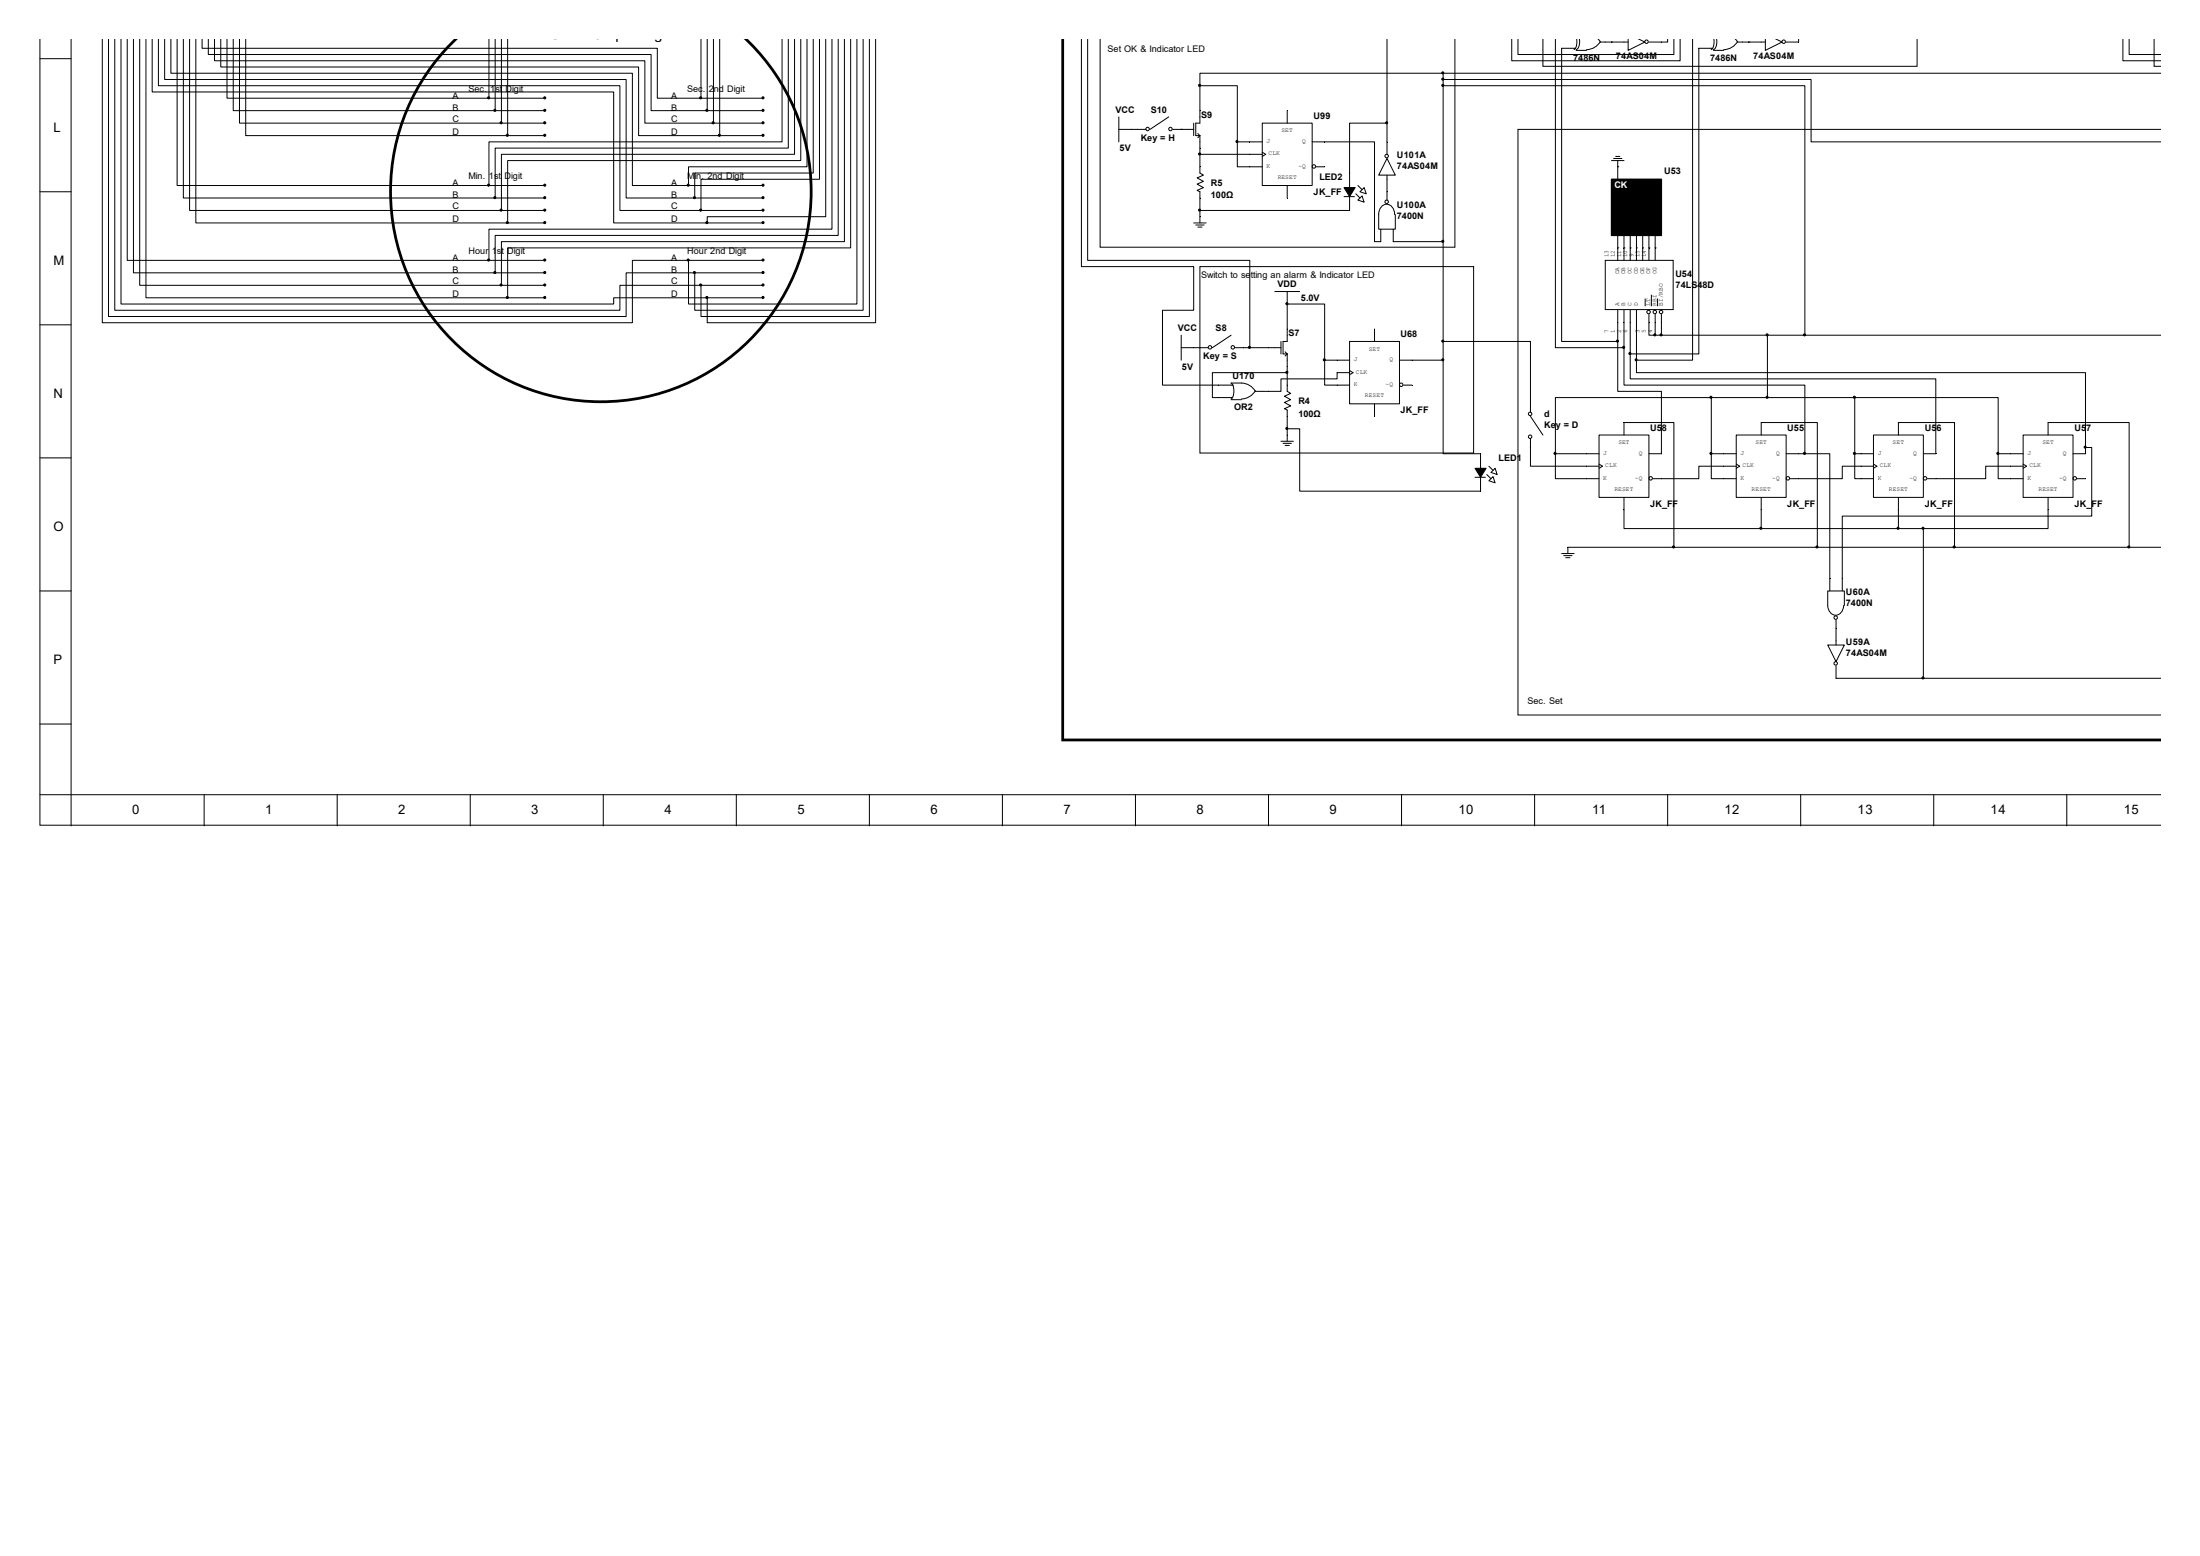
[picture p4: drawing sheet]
<svg xmlns="http://www.w3.org/2000/svg" width="420mm" height="297mm" viewBox="0 0 420 297" stroke-linecap="round" stroke-linejoin="round" font-family="sans-serif">
<g fill="none" stroke="#000" stroke-width=".19">
<path d="M7.6 7.6v149.9h404.8M7.6 11.2h6M13.6 7.6v150M19.5 7.6v54h101.2v-11.9h10.7M20.7 7.6v52.8h98.8v-8.3h13.1M21.9 7.6v51.6h96.4v-4.7h15.5M23.1 7.6v50.4h94.1v-1.2h17.8M24.3 7.6v42.1h69M25.5 7.6v44.5h69M26.7 7.6v46.9h69M27.9 7.6v49.2h69M29.1 7.6v10h88.1v25h17.8"/>
<path d="M30.2 7.6v8.8h88.1v23.8h15.5M31.4 7.6v7.6h88.1v22.6h13.1M32.6 7.6v6.4h88.1v21.4h10.7M33.8 7.6v27.8h59.5M35 7.6v30.2h59.5M36.2 7.6v32.6h59.5M37.4 7.6v35h59.5M38.6 7.6v1.6h86.9v9.5h8.3M39.8 7.6v2.8h84.5v10.7h10.7M41 7.6v4h82.1v11.9h13.1M42.1 7.6v5.2h79.8v13.1h15.5M43.3 7.6v11.1h60.8"/>
<path d="M44.5 7.6v13.5h59.6M45.7 7.6v15.9h58.4M46.9 7.6v18.3h50M93.3 7.6v11.1M94.5 7.6v13.5M95.7 7.6v15.9M96.9 7.6v18.3M133.8 18.7h11.9M133.8 7.6v11.1M135 7.6v13.5M136.2 7.6v15.9M137.4 7.6v18.3"/>
<path d="M149.3 7.6v19.5h-56v8.3M150.5 7.6v20.7h-56v9.5M151.7 7.6v21.9h-56v10.7M152.9 7.6v23h-56v12M154.1 7.6v24.2h-22.7v3.6M155.3 7.6v25.4h-22.7v4.8M156.4 7.6v26.6h-22.6v6M157.6 7.6v33.8h-22.6v1.2M158.8 7.6v36.1h-65.5v6M160 7.6v37.3h-65.5v7.2M161.2 7.6v38.5h-65.5v8.4M162.4 7.6v39.7h-65.5v9.5"/>
<path d="M163.6 7.6v50.4h-32.2v-8.3M164.8 7.6v51.6h-32.2v-7.1M166 7.6v52.8h-32.2v-5.9M167.2 7.6v54h-32.2v-4.8M206.4 7.6v43.3h21.5v8.3h-6v14.3h13.5M207.6 7.6v42.1h31v16.7M210 7.6v39.6h67.7v-39.6M229.1 16.4h7.1v10.7M229.1 16.4v7.1h-.8v2.4h.8M264.8 7.6v21.9M275.5 16.4h69.1v47.6M275.5 15.2h70.2v11.9h66.7"/>
<path d="M275.5 14h-46.4v2.4M275.5 14v54.7M275.5 14h136.9M294.6 7.6v5.1h71.4v-5.1M296.9 7.6v58.8h13.1M300.8 9.2h-2.7v56h10.7M300.9 9.6h2M301 7.6v.8a1.24 1.24 0 0 1-.5 1.1M301.5 7.6l.1 .4a1.61 1.61 0 0 1-.7 1.5M305.2 7.6l.4 .5M305.5 7.9a3.1 3.1 0 0 1-2.6 1.6M305.7 8h5.1"/>
<path d="M307.6 8h.1M310.8 7.6v2l3.2-1.6-.9-.4M318.4 7.6v.4h-3.6M319.6 7.6v2.8h-29.8v-2.8M320.7 7.6v4h-32.1v-4M323.1 7.6v61.1h-10.7M327 9.2h-2.7v58.4h-13.1M327.1 9.6h2M327.2 7.6v.8a1.24 1.24 0 0 1-.5 1.1M327.7 7.6l.1 .4a1.61 1.61 0 0 1-.7 1.5M331.4 7.6l.4 .5M331.7 7.9a3.1 3.1 0 0 1-2.6 1.6"/>
<path d="M331.9 8h5.1M333.8 8h.1M337 7.6v2l3.2-1.6-.9-.4M343.4 7.6v.4h-2.4M405.3 7.6v4h7.1M406.5 7.6v2.8h5.9M411.2 7.6v5.1h1.2M7.6 36.6h6M93.3 35.4h10.8M94.5 37.8h9.6M96.9 25.9h7.2M131.4 35.4h14.3"/>
<path d="M132.6 37.8h13.1M135 21.1h10.7M136.2 23.5h9.5M137.4 25.9h8.3M213.6 24.7h5.1M213.6 22.3v4.8M223.1 22.3l-3.6 2.4M223.9 24.7h4M225.5 24.7h.1M227.9 23.5v2.4M228.7 25.5l.4 .4M229.1 25.9v7.1l.6 .4-1.2 .6 1.2 .6-1.2 .5 1.2 .7-1.2 .5 .6 .3v6"/>
<path d="M229.1 25.9l-.4 .4M229.1 29.5h11.9M236.2 27.1v4.7h4.8M236.2 27.1h4.8M241 23.5h9.5v11.9h-9.5zM241 29.1l.6 .4-.6 .4M245.7 21.1v2.4M245.7 35.4v2.4M250.5 27.1h11.9v19h1.2v-2.4M251.3 31.8h1.6M256.6 37.5h2M258.8 37l.8 .8"/>
<path d="M259.2 35.4l.8 .8M259.6 36.6l.8-.8 .4 1.2zM260 37.4l.4 1.2-1.2-.4zM264.8 30.3l1.6 3.1h-3.2zM264.8 23.5h-7.2v16.7h-28.5M264.8 33.4v4.8M307.6 30.6h2.4M308 30.3h1.6M308.4 29.9h.8M308.8 31.8h.1M308.8 30.6v3.6M412.4 24.7h-122.6v111.8h122.6"/>
<path d="M93.3 49.7h10.8M94.5 52.1h9.6M95.7 40.2h8.4M95.7 54.5h8.4M96.9 42.6h7.2M96.9 56.8h7.2M131.4 49.7h14.3M132.6 52.1h13.1M133.8 40.2h11.9M133.8 54.5h11.9M135 42.6h10.7M135 56.8h10.7"/>
<path d="M227.9 42.6h2.4M228.3 43h1.6M228.7 43.3h.8M229.1 50.9h52.2v35.6h-52.2zM243.4 55.7h4.7M245.7 58h.1M245.7 58h7.2v10.7M245.7 55.7v9.5h-.8v2.4h.8M266 43.7v2.4h9.5M266.2 41a1.6 1.6 0 0 0-.6-1.6 1.6 1.6 0 0 0-1.7-.2 2.15 2.15 0 0 0-.7 1.8v2.7h3.2v-2.7M306.5 49.7h12.9v9.4h-12.9zM308.8 47.3h.1"/>
<path d="M308.8 44.9v4.8M308.8 59.2v6M310 47.3h.1M310 44.9v4.8M310 59.2v7.2M311.2 47.3h.1M311.2 44.9v4.8M311.2 59.2v8.4M312.4 47.3h.1M312.4 44.9v4.8M312.4 59.2v9.5M313.6 47.3h.1"/>
<path d="M313.6 44.9v4.8M314.1 57v1.5M314.8 47.3h.1M314.8 44.9v4.8M315.3 56.3v2.2M316 47.3h.1M316 44.9v4.8M316.4 57v1.5M7.6 62h6M225.5 66.4h5.2M225.5 64v4.7M235 64l-3.6 2.4"/>
<path d="M235 76.3h2M235.8 66.4h8.7M239.6 74.6a3.1 3.1 0 0 1-2.6 1.6M239.7 74.8a3.1 3.1 0 0 0-2.7-1.7h-2a2.42 2.42 0 0 1 0 3M244.5 65.2v2.4M245.3 67.2l.4 .4M245.7 67.6v7.1l.7 .4-1.2 .5 1.2 .7-1.2 .5 1.2 .7-1.2 .5 .5 .3v5.9M245.7 71.1h-14.3v4.8h3.9M245.7 67.6l-.4 .4M252.9 68.7v4.8h4.7M252.9 68.7h4.7M257.6 65.2h9.6v11.9h-9.6z"/>
<path d="M257.6 71.1h-2.3v1.2h-10.8v2.4h-4.7M257.6 70.7l.7 .4-.7 .4M262.4 62.8v2.4M262.4 77.1v2.4M267.2 68.7h8.3M268 73.5h1.5M275.5 68.7v17.9h7.1v7.2h-34.5v-12h-2.4M275.5 65.2h16.7v13.5M292.2 79.5l2.4 3.5M308.8 65.2v9.5h8.4v11.9h-2.4M310 66.4v7.1h34.6v13.1M311.2 67.6v4.7h58.4v14.3h-2.4"/>
<path d="M312.4 68.7v2.4h85.7v14.3M314.8 60v4h1.2M316 60v4M316 64h96.4M317.2 60v4M326.7 75.9h-29.8v10.7M326.7 75.9v10.7M326.7 75.9h27.4M337.4 64v11.9M354.1 75.9h27.4v10.7M354.1 75.9v10.7M7.6 87.4h6"/>
<path d="M244.5 84.2h2.4M244.9 84.6h1.6M245.3 85h.8M281.6 91.1h2M283.8 90.6l.8 .8M284.2 91.8l.8-.8 .4 1.2zM284.2 89l.8 .8M284.6 90.2l.8-.8 .4 1.2zM292.2 83.8v5.2h13.1M296.9 86.6v4.8h8.4M296.9 86.6h8.4M305.3 83h9.5v11.9h-9.5z"/>
<path d="M305.3 88.6l.6 .4-.6 .4M310 83v-2.3h9.6v23.8M310 94.9v6h26.2M326.7 86.6v4.8h4.8M326.7 86.6h4.8M331.5 83h9.5v11.9h-9.5zM331.5 89h-7.2v2.4h-8.7M331.5 88.6l.6 .4-.6 .4M336.2 83v-2.3h10.7v23.8M336.2 94.9v6M341 86.6h3.6M344.6 86.6h4.7v26.2"/>
<path d="M354.1 86.6v4.8h3.6M354.1 86.6h3.6M357.7 83h9.5v11.9h-9.5zM357.7 89h-6v2.4h-9.9M357.7 88.6l.6 .4-.6 .4M362.4 83v-2.3h10.7v23.8M362.4 94.9v6M381.5 86.6v4.8h4.7M381.5 86.6h4.7M386.2 83h9.5v11.9h-9.5zM386.2 89h-7.1v2.4h-11.1M386.2 88.6l.7 .4-.7 .4"/>
<path d="M391 83v-2.3h15.5v23.8M391 94.9v6h-23.8M396.5 91.4h1.6M398.1 85.4h1.2v13.1h-47.6v14.3M398.1 85.4v1.2h-2.4M7.6 112.8h6M298.1 105.7h2.4M298.5 106.1h1.6M298.9 106.5h.8M336.2 100.9h31M350.5 118.4v4.7M352 115.6a1.51 1.51 0 0 1-.8 1.6 1.51 1.51 0 0 1-1.8-.3l-.4-.8-.1-.5v-2.8h3.2v2.8"/>
<path d="M367.2 100.9v28.6M412.4 104.5h-113.1v1.2M7.6 138.2h6M348.9 123.1h3.2l-1.6 3.2zM350.5 127.1v2.4h61.9M7.6 151.7h404.8M39 151.7v5.9M64.4 151.7v5.9M89.8 151.7v5.9M115.2 151.7v5.9M140.6 151.7v5.9M166 151.7v5.9"/>
<path d="M191.4 151.7v5.9M216.8 151.7v5.9M242.2 151.7v5.9M267.6 151.7v5.9M293 151.7v5.9M318.4 151.7v5.9M343.8 151.7v5.9M369.2 151.7v5.9M394.6 151.7v5.9"/>
<circle cx="314.3" cy="8" r=".33"/>
<circle cx="340.5" cy="8" r=".33"/>
<circle cx="219.1" cy="24.6" r=".33"/>
<circle cx="223.4" cy="24.6" r=".33"/>
<circle cx="250.8" cy="31.8" r=".33"/>
<circle cx="264.7" cy="38.5" r=".33"/>
<circle cx="264.7" cy="29.8" r=".33"/>
<circle cx="314.7" cy="59.6" r=".33"/>
<circle cx="315.9" cy="59.6" r=".33"/>
<circle cx="317.1" cy="59.6" r=".33"/>
<circle cx="231" cy="66.3" r=".33"/>
<circle cx="235.3" cy="66.3" r=".33"/>
<circle cx="267.5" cy="73.4" r=".33"/>
<circle cx="292.1" cy="79" r=".33"/>
<circle cx="292.1" cy="83.4" r=".33"/>
<circle cx="315.1" cy="91.3" r=".33"/>
<circle cx="341.3" cy="91.3" r=".33"/>
<circle cx="367.5" cy="91.3" r=".33"/>
<circle cx="396.1" cy="91.3" r=".33"/>
<circle cx="350.4" cy="117.9" r=".33"/>
<circle cx="350.4" cy="126.6" r=".33"/>
</g>
<path d="M307.6 34.2h9.6v10.7h-9.6z" fill-rule="evenodd" fill="#000" stroke="#000" stroke-width=".26"/>
<g fill="#000" stroke="#000" stroke-width=".19">
<path d="M256.6 35.8h2.1l-1.1 1.7zM281.6 89.4h2.1l-1.1 1.7z"/>
<circle cx="93.3" cy="18.7" r=".2"/>
<circle cx="104" cy="18.7" r=".2"/>
<circle cx="133.8" cy="18.7" r=".2"/>
<circle cx="145.7" cy="18.7" r=".2"/>
<circle cx="229" cy="16.3" r=".2"/>
<circle cx="275.4" cy="13.9" r=".2"/>
<circle cx="275.4" cy="16.3" r=".2"/>
<circle cx="275.4" cy="15.1" r=".2"/>
<circle cx="93.3" cy="35.3" r=".2"/>
<circle cx="94.5" cy="21.1" r=".2"/>
<circle cx="94.5" cy="37.7" r=".2"/>
<circle cx="95.7" cy="23.4" r=".2"/>
<circle cx="96.8" cy="25.8" r=".2"/>
<circle cx="104" cy="25.8" r=".2"/>
<circle cx="104" cy="35.3" r=".2"/>
<circle cx="104" cy="37.7" r=".2"/>
<circle cx="104" cy="21.1" r=".2"/>
<circle cx="104" cy="23.4" r=".2"/>
<circle cx="131.4" cy="35.3" r=".2"/>
<circle cx="132.6" cy="37.7" r=".2"/>
<circle cx="134.9" cy="21.1" r=".2"/>
<circle cx="136.1" cy="23.4" r=".2"/>
<circle cx="137.3" cy="25.8" r=".2"/>
<circle cx="145.7" cy="37.7" r=".2"/>
<circle cx="145.7" cy="25.8" r=".2"/>
<circle cx="145.7" cy="35.3" r=".2"/>
<circle cx="145.7" cy="21.1" r=".2"/>
<circle cx="145.7" cy="23.4" r=".2"/>
<circle cx="229" cy="29.4" r=".2"/>
<circle cx="236.1" cy="27" r=".2"/>
<circle cx="264.7" cy="23.4" r=".2"/>
<circle cx="93.3" cy="49.6" r=".2"/>
<circle cx="94.5" cy="52" r=".2"/>
<circle cx="95.7" cy="40.1" r=".2"/>
<circle cx="95.7" cy="54.4" r=".2"/>
<circle cx="96.8" cy="42.5" r=".2"/>
<circle cx="96.8" cy="56.8" r=".2"/>
<circle cx="104" cy="49.6" r=".2"/>
<circle cx="104" cy="54.4" r=".2"/>
<circle cx="104" cy="40.1" r=".2"/>
<circle cx="104" cy="42.5" r=".2"/>
<circle cx="104" cy="52" r=".2"/>
<circle cx="104" cy="56.8" r=".2"/>
<circle cx="131.4" cy="49.6" r=".2"/>
<circle cx="132.6" cy="52" r=".2"/>
<circle cx="133.8" cy="40.1" r=".2"/>
<circle cx="133.8" cy="54.4" r=".2"/>
<circle cx="134.9" cy="42.5" r=".2"/>
<circle cx="134.9" cy="56.8" r=".2"/>
<circle cx="145.7" cy="54.4" r=".2"/>
<circle cx="145.7" cy="42.5" r=".2"/>
<circle cx="145.7" cy="56.8" r=".2"/>
<circle cx="145.7" cy="49.6" r=".2"/>
<circle cx="145.7" cy="40.1" r=".2"/>
<circle cx="145.7" cy="52" r=".2"/>
<circle cx="229" cy="40.1" r=".2"/>
<circle cx="245.7" cy="58" r=".2"/>
<circle cx="275.4" cy="46.1" r=".2"/>
<circle cx="238.5" cy="66.3" r=".2"/>
<circle cx="245.7" cy="71.1" r=".2"/>
<circle cx="252.8" cy="68.7" r=".2"/>
<circle cx="275.4" cy="68.7" r=".2"/>
<circle cx="275.4" cy="65.1" r=".2"/>
<circle cx="308.8" cy="65.1" r=".2"/>
<circle cx="310" cy="66.3" r=".2"/>
<circle cx="311.1" cy="67.5" r=".2"/>
<circle cx="312.3" cy="68.7" r=".2"/>
<circle cx="315.9" cy="63.9" r=".2"/>
<circle cx="317.1" cy="63.9" r=".2"/>
<circle cx="326.6" cy="75.8" r=".2"/>
<circle cx="337.3" cy="63.9" r=".2"/>
<circle cx="337.3" cy="75.8" r=".2"/>
<circle cx="344.5" cy="63.9" r=".2"/>
<circle cx="354" cy="75.8" r=".2"/>
<circle cx="245.7" cy="81.8" r=".2"/>
<circle cx="296.9" cy="86.5" r=".2"/>
<circle cx="326.6" cy="86.5" r=".2"/>
<circle cx="344.5" cy="86.5" r=".2"/>
<circle cx="354" cy="86.5" r=".2"/>
<circle cx="381.4" cy="86.5" r=".2"/>
<circle cx="398.1" cy="85.4" r=".2"/>
<circle cx="319.5" cy="104.4" r=".2"/>
<circle cx="336.2" cy="100.8" r=".2"/>
<circle cx="346.9" cy="104.4" r=".2"/>
<circle cx="362.3" cy="100.8" r=".2"/>
<circle cx="367.1" cy="100.8" r=".2"/>
<circle cx="373.1" cy="104.4" r=".2"/>
<circle cx="406.4" cy="104.4" r=".2"/>
<circle cx="367.1" cy="129.4" r=".2"/>
</g>
<path d="M86.9 7.6a40.1 40.1 0 0 0-.8 57.1 40.1 40.1 0 0 0 57.2 0 40.1 40.1 0 0 0-.8-57.1M202.9 7.6v133.6h209.5" fill="none" stroke="#000" stroke-width=".53"/>
<text font-size="2.8" x="105" y="7.4">Clock Output Signal</text>
<g font-size="2.5">
<text x="10.2" y="25.1">L</text>
<text x="10.2" y="50.5">M</text>
<text x="10.2" y="75.9">N</text>
<text x="10.2" y="101.3">O</text>
<text x="10.2" y="126.7">P</text>
<text x="25.2" y="155.3">0</text>
<text x="50.6" y="155.3">1</text>
<text x="76" y="155.3">2</text>
<text x="101.4" y="155.3">3</text>
<text x="126.8" y="155.3">4</text>
<text x="152.2" y="155.3">5</text>
<text x="177.6" y="155.3">6</text>
<text x="203" y="155.3">7</text>
<text x="228.4" y="155.3">8</text>
<text x="253.8" y="155.3">9</text>
<text x="278.4" y="155.3">10</text>
<text x="304" y="155.3">11</text>
<text x="329.2" y="155.3">12</text>
<text x="354.6" y="155.3">13</text>
<text x="380" y="155.3">14</text>
<text x="405.4" y="155.3">15</text>
</g>
<g font-size="1.7">
<text x="211.5" y="10">Set OK &amp; Indicator LED</text>
<text x="300.3" y="11.6">7486N</text>
<text x="308.5" y="11.3">74AS04M</text>
<text x="326.5" y="11.6">7486N</text>
<text x="334.7" y="11.3">74AS04M</text>
<text x="89.5" y="17.5">Sec. 1st Digit</text>
<text x="131.2" y="17.5">Sec. 2nd Digit</text>
<text x="86.4" y="18.8">A</text>
<text x="86.4" y="21.3">B</text>
<text x="86.4" y="23.2">C</text>
<text x="128.1" y="18.8">A</text>
<text x="128.1" y="21.3">B</text>
<text x="128.1" y="23.2">C</text>
<text x="212.9" y="21.5">VCC</text>
<text x="219.7" y="21.5">S10</text>
<text x="229.3" y="22.4">S9</text>
<text x="250.8" y="22.7">U99</text>
<text x="86.4" y="25.7">D</text>
<text x="128.1" y="25.7">D</text>
<text x="213.7" y="28.9">5V</text>
<text x="217.8" y="26.9">Key = H</text>
<text x="86.4" y="35.5">A</text>
<text x="89.5" y="34.2">Min. 1st Digit</text>
<text x="128.1" y="35.5">A</text>
<text x="131.2" y="34.2">Min. 2nd Digit</text>
<text x="231.1" y="35.5">R5</text>
<text x="251.9" y="34.3">LED2</text>
<text x="266.7" y="30.2">U101A</text>
<text x="266.7" y="32.3">74AS04M</text>
<text x="317.7" y="33.1">U53</text>
<text x="86.4" y="37.9">B</text>
<text x="86.4" y="39.9">C</text>
<text x="128.1" y="37.9">B</text>
<text x="128.1" y="39.9">C</text>
<text x="231.1" y="37.9">100Ω</text>
<text x="250.8" y="37.3">JK_FF</text>
<text x="266.7" y="39.8">U100A</text>
<text x="266.7" y="41.9">7400N</text>
<text x="86.4" y="42.4">D</text>
<text x="128.1" y="42.4">D</text>
<text x="308.4" y="44.9">ABCDEFG</text>
<text x="86.4" y="49.8">A</text>
<text x="86.4" y="52.2">B</text>
<text x="89.5" y="48.5">Hour 1st Digit</text>
<text x="128.1" y="49.8">A</text>
<text x="128.1" y="52.2">B</text>
<text x="131.2" y="48.5">Hour 2nd Digit</text>
<text x="229.3" y="53">Switch to setting an alarm &amp; Indicator LED</text>
<text x="319.8" y="52.8">U54</text>
<text x="86.4" y="54.2">C</text>
<text x="86.4" y="56.7">D</text>
<text x="128.1" y="54.2">C</text>
<text x="128.1" y="56.7">D</text>
<text x="243.9" y="54.8">VDD</text>
<text x="248.3" y="57.4">5.0V</text>
<text x="319.8" y="54.9">74LS48D</text>
<text x="224.8" y="63.2">VCC</text>
<text x="232.1" y="63.2">S8</text>
<text x="246" y="64.1">S7</text>
<text x="267.4" y="64.3">U68</text>
<text x="225.6" y="70.6">5V</text>
<text x="229.7" y="68.6">Key = S</text>
<text x="235.3" y="72.3">U170</text>
<text x="247.9" y="77.2">R4</text>
<text x="235.6" y="78.2">OR2</text>
<text x="247.9" y="79.6">100Ω</text>
<text x="267.4" y="78.9">JK_FF</text>
<text x="294.8" y="79.6">d</text>
<text x="294.8" y="81.7">Key = D</text>
<text x="315" y="82.2">U58</text>
<text x="341.2" y="82.2">U55</text>
<text x="367.5" y="82.2">U56</text>
<text x="396" y="82.2">U57</text>
<text x="286" y="87.9">LED1</text>
<text x="315" y="96.8">JK_FF</text>
<text x="341.2" y="96.8">JK_FF</text>
<text x="367.5" y="96.8">JK_FF</text>
<text x="396" y="96.8">JK_FF</text>
<text x="352.4" y="113.6">U60A</text>
<text x="352.4" y="115.7">7400N</text>
<text x="352.4" y="123.1">U59A</text>
<text x="352.4" y="125.2">74AS04M</text>
<text x="291.6" y="134.3">Sec. Set</text>
</g>
<text font-size="1.7" fill="#fff" x="308.2" y="35.9">CK</text>
<g font-size="1.2">
<text x="241.8" y="27.3">J</text>
<text x="242.2" y="29.7">CLK</text>
<text x="244.6" y="25.3">SET</text>
<text x="248.6" y="27.3">Q</text>
<text x="241.8" y="32">K</text>
<text x="243.9" y="34.1">RESET</text>
<text x="247.9" y="32">~Q</text>
<text x="307" y="49.1" transform="rotate(-90 307 49.1)">13</text>
<text x="308.3" y="49.1" transform="rotate(-90 308.3 49.1)">12</text>
<text x="309.1" y="52.4" transform="rotate(-90 309.1 52.4)">OA</text>
<text x="309.5" y="49.1" transform="rotate(-90 309.5 49.1)">11</text>
<text x="310.3" y="52.4" transform="rotate(-90 310.3 52.4)">OB</text>
<text x="310.6" y="49.1" transform="rotate(-90 310.6 49.1)">10</text>
<text x="311.5" y="52.4" transform="rotate(-90 311.5 52.4)">OC</text>
<text x="311.8" y="49.1" transform="rotate(-90 311.8 49.1)">9</text>
<text x="312.7" y="52.4" transform="rotate(-90 312.7 52.4)">OD</text>
<text x="313" y="49.1" transform="rotate(-90 313 49.1)">15</text>
<text x="313.9" y="52.4" transform="rotate(-90 313.9 52.4)">OE</text>
<text x="314.2" y="49.1" transform="rotate(-90 314.2 49.1)">14</text>
<text x="315" y="52.4" transform="rotate(-90 315 52.4)">OF</text>
<text x="316.2" y="52.4" transform="rotate(-90 316.2 52.4)">OG</text>
<text x="309.1" y="58.4" transform="rotate(-90 309.1 58.4)">A</text>
<text x="310.3" y="58.4" transform="rotate(-90 310.3 58.4)">B</text>
<text x="311.5" y="58.4" transform="rotate(-90 311.5 58.4)">C</text>
<text x="312.7" y="58.4" transform="rotate(-90 312.7 58.4)">D</text>
<text x="315" y="58.4" transform="rotate(-90 315 58.4)">LT</text>
<text x="316.2" y="58.4" transform="rotate(-90 316.2 58.4)">RBI</text>
<text x="317.4" y="58.4" transform="rotate(-90 317.4 58.4)">BI/RBO</text>
<text x="307" y="63.6" transform="rotate(-90 307 63.6)">7</text>
<text x="308.3" y="63.6" transform="rotate(-90 308.3 63.6)">1</text>
<text x="309.5" y="63.6" transform="rotate(-90 309.5 63.6)">2</text>
<text x="310.6" y="63.6" transform="rotate(-90 310.6 63.6)">6</text>
<text x="313" y="63.6" transform="rotate(-90 313 63.6)">3</text>
<text x="314.2" y="63.6" transform="rotate(-90 314.2 63.6)">5</text>
<text x="315.4" y="63.6" transform="rotate(-90 315.4 63.6)">4</text>
<text x="258.4" y="69">J</text>
<text x="258.8" y="71.4">CLK</text>
<text x="261.3" y="66.9">SET</text>
<text x="265.3" y="69">Q</text>
<text x="258.4" y="73.7">K</text>
<text x="260.6" y="75.8">RESET</text>
<text x="264.5" y="73.7">~Q</text>
<text x="306.1" y="86.8">J</text>
<text x="306.5" y="89.2">CLK</text>
<text x="308.9" y="84.8">SET</text>
<text x="312.9" y="86.8">Q</text>
<text x="332.3" y="86.8">J</text>
<text x="332.7" y="89.2">CLK</text>
<text x="335.1" y="84.8">SET</text>
<text x="339" y="86.8">Q</text>
<text x="358.5" y="86.8">J</text>
<text x="358.9" y="89.2">CLK</text>
<text x="361.3" y="84.8">SET</text>
<text x="365.3" y="86.8">Q</text>
<text x="387.1" y="86.8">J</text>
<text x="387.4" y="89.2">CLK</text>
<text x="389.9" y="84.8">SET</text>
<text x="393.8" y="86.8">Q</text>
<text x="306.1" y="91.6">K</text>
<text x="308.2" y="93.6">RESET</text>
<text x="312.1" y="91.6">~Q</text>
<text x="332.3" y="91.6">K</text>
<text x="334.4" y="93.6">RESET</text>
<text x="338.3" y="91.6">~Q</text>
<text x="358.5" y="91.6">K</text>
<text x="360.6" y="93.6">RESET</text>
<text x="364.5" y="91.6">~Q</text>
<text x="387.1" y="91.6">K</text>
<text x="389.2" y="93.6">RESET</text>
<text x="393.1" y="91.6">~Q</text>
</g>
</svg>
